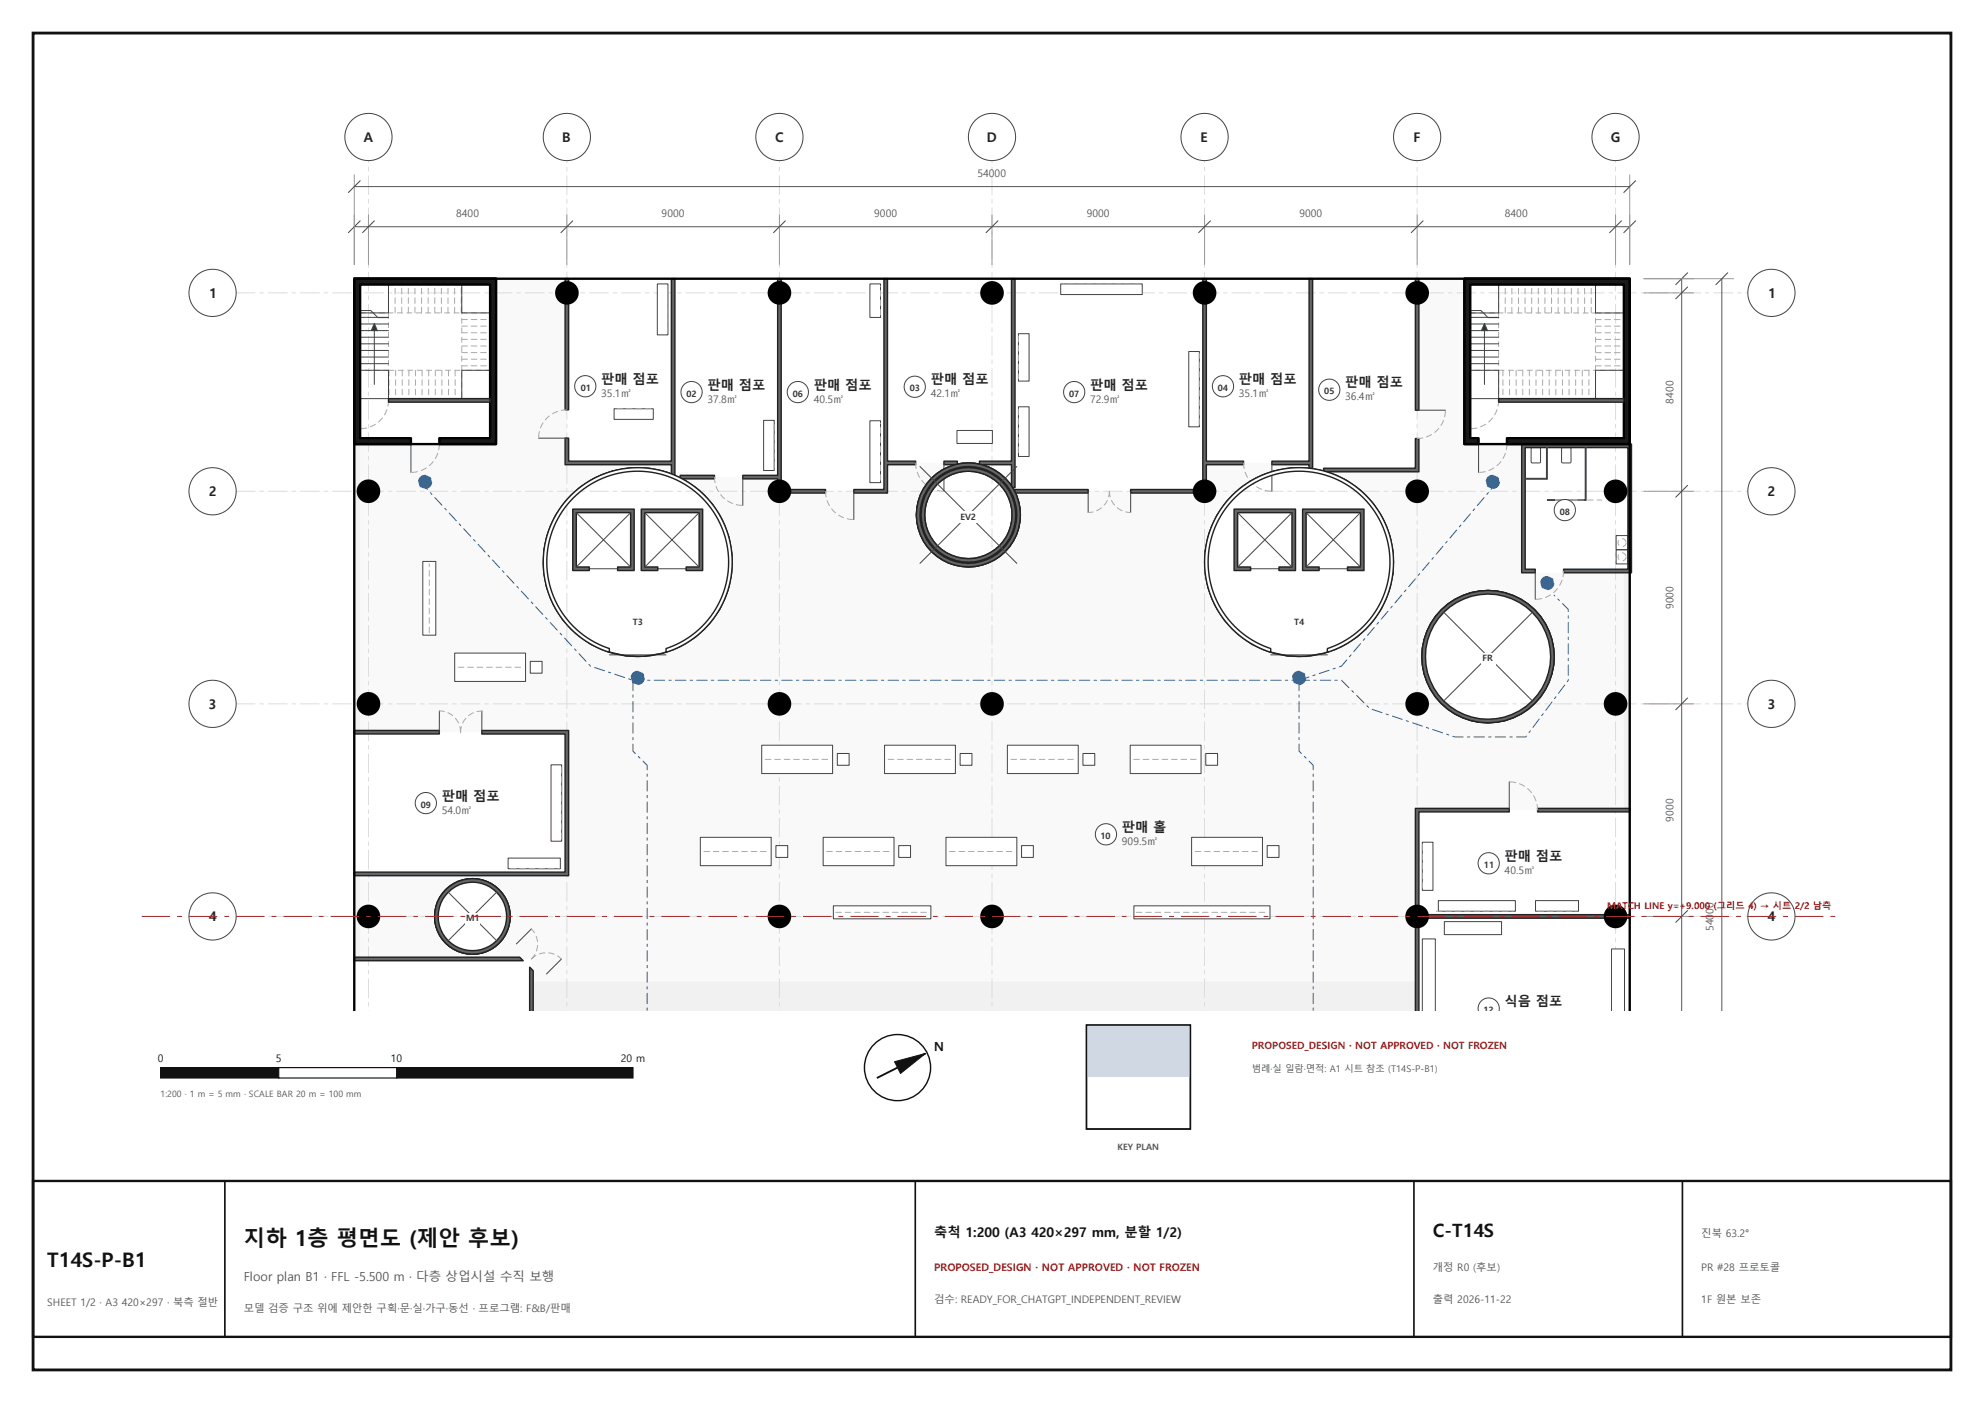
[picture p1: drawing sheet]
<svg xmlns="http://www.w3.org/2000/svg" width="420mm" height="297mm" viewBox="0 0 420 297" stroke-linecap="round" stroke-linejoin="round" font-family="sans-serif">
<path d="M7 7h406v283h-406z" fill="none" stroke="#111" stroke-width=".6"/>
<g fill="#fff">
<path d="M120 59h22.5v39h-22.5z" fill-rule="evenodd"/>
<path d="M142.5 59h22.5v42h-21.5l-1-.4z" fill-rule="evenodd"/>
<path d="M187.5 59h27v39h-27z" fill-rule="evenodd"/>
<path d="M255 59h22.5v39h-22.5z" fill-rule="evenodd"/>
<path d="M277.5 59h22.5v40.5h-21l-1.5-.3z" fill-rule="evenodd"/>
<path d="M165 59h22.5v45h-22.5z" fill-rule="evenodd"/>
<path d="M214.5 59h40.5v45h-40.2l-.3-.5z" fill-rule="evenodd"/>
<path d="M75 155h45v30h-45z" fill-rule="evenodd"/>
</g>
<path d="M105 59h15v38.9l22.5 .1v2.6l-1.2-.6-3.9-.8-3.9-.1a19.9 19.9 0 0 0-13.7 6.9 19.9 19.9 0 0 0-3.8 6.8 20.3 20.3 0 0 0 9.2 23.6 20.1 20.1 0 0 0 18.8 .5 20 20 0 0 0 10.3-23.3l-1.5-3.6a22.1 22.1 0 0 0-8-8.4l-1.3-.6h21.5v2.9l.1 .1h22.2l.2-.1v-5.9l16.5 .1a10.6 10.6 0 0 0-4.5 1.4l-1.2 .8a11.2 11.2 0 0 0-4.3 8.7l.2 2.1a10.8 10.8 0 0 0 4.1 6.6l2.5 1.5 2.8 .7 1.4 .1a11 11 0 0 0 5.5-1.5l2.3-1.7 1.7-2.3 1.1-2.6 .4-2.9a10.5 10.5 0 0 0-1.3-5.1l40.2 .1 .1-.1v-5.9h22.5l-.1 1.2a19.5 19.5 0 0 0-7.8 .6 19.2 19.2 0 0 0-6.9 3.5 20 20 0 0 0-3.4 28.1l2.7 2.8a19.4 19.4 0 0 0 6.8 3.8l3.8 .9 3.9 .1 3.9-.7a20.1 20.1 0 0 0 7.6-34.5l-3.2-2.2-1.8-.8a10.8 10.8 0 0 0-4.1-1.3l21.1-.1v-40.4h10v34.9l12.3 .1-.2 .4v26.7l.4 .2h21.3v50.2h-43.7l-.1 36.3h-187.5v-4.6l-.1-.2h-36.1v-18l43.7-.1-.1-29.9h-43.6v-61h28.7zM301 139a14 14 0 0 0 28 0 14 14 0 0 0-28 0zM92 194a8 8 0 0 0 16 0 8 8 0 0 0-16 0z" fill-rule="evenodd" fill="#f9f9f9"/>
<g fill="#fff">
<path d="M300 171.5h45v22.5h-45z" fill-rule="evenodd"/>
<path d="M300 194h45v20h-45z" fill-rule="evenodd"/>
<path d="M75 203h37.5v11h-37.5z" fill-rule="evenodd"/>
</g>
<path d="M75 94h1.3v61h-1.2l-.1 .2v29.6l.1 .2h1.2v18h-1.2l-.1 .1v10.9h37.5v-6.2h187.5v6.2h45v-42.4l-.1-.1h-1.1v-50.2h1.2v92.7h-270h30h-30zM252.6 214h44.8zM216 214h81zM233 214h14zM194 214h22zM194 214h22zM174 214h19.5zM123 214h42zM112.6 214h44.8z" fill-rule="evenodd" fill="#f1f1f1"/>
<g fill="none" stroke="#222" stroke-width=".3">
<path d="M259.8 106a20 20 0 0 1 28.2-2.1 20 20 0 0 1 2.1 28.1 20 20 0 0 1-28.1 2.2 20.7 20.7 0 0 1-6.8-17.6 22.4 22.4 0 0 1 4.6-10.6z"/>
<circle cx="135" cy="119" r="20"/>
<circle cx="205" cy="109" r="11"/>
<circle cx="315" cy="139" r="14"/>
<circle cx="100" cy="194" r="8"/>
</g>
<path d="M50 62h320M50 104h320M50 149h320M50 194h320M78 214v-180M120 214v-180M165 214v-180M210 214v-180M255 214v-180M300 214v-180M342 214v-180" fill="none" stroke="#dcdcdc" stroke-width=".21" stroke-dasharray="4 1 .8 1"/>
<path d="M130 86.5h8.3v2.3h-8.3zM139.2 60.1h2.2v10.8h-2.2z" fill-rule="evenodd" fill="#fff" stroke="#444" stroke-width=".21"/>
<path d="M141.4 70.4v-9.8M137.8 86.5h-7.3" fill="none" stroke="#aaa" stroke-width=".21" stroke-dasharray="1.2 .8"/>
<path d="M161.6 89h2.3v10.6h-2.3z" fill-rule="evenodd" fill="#fff" stroke="#444" stroke-width=".21"/>
<path d="M163.9 99.1v-9.6" fill="none" stroke="#aaa" stroke-width=".21" stroke-dasharray="1.2 .8"/>
<g fill="#fff" stroke="#444" stroke-width=".21">
<path d="M202.6 91.1h7.5v2.8h-7.5z" fill-rule="evenodd"/>
<path d="M184.1 89.1h2.3v13.1h-2.3zM184.1 60.1h2.3v7.1h-2.3z" fill-rule="evenodd"/>
</g>
<path d="M186.4 66.7v-6.1M186.4 101.7v-12.1" fill="none" stroke="#aaa" stroke-width=".21" stroke-dasharray="1.2 .8"/>
<path d="M251.7 74.4h2.2v16h-2.2zM224.5 60.1h17.3v2.3h-17.3zM215.6 70.6h2.2v10.1h-2.2zM215.6 86.1h2.2v10.5h-2.2z" fill-rule="evenodd" fill="#fff" stroke="#444" stroke-width=".21"/>
<path d="M215.6 71.1v9.1M241.3 60.1h-16.3M215.6 86.6v9.5M253.9 89.9v-15" fill="none" stroke="#aaa" stroke-width=".21" stroke-dasharray="1.2 .8"/>
<path d="M107.6 181.7h11v2.2h-11zM116.6 161.9h2.3v16.2h-2.3z" fill-rule="evenodd" fill="#fff" stroke="#444" stroke-width=".21"/>
<path d="M118.9 177.6v-15.2M108.1 183.9h10.3" fill="none" stroke="#aaa" stroke-width=".21" stroke-dasharray="1.2 .8"/>
<path d="M176.4 191.8v2.7h20.7v-2.7zM240 191.8v2.7h28.8v-2.7zM89.5 118.8v15.7h2.8v-15.7zM148.3 177.3v6h15v-6zM164.3 179v2.5h2.5v-2.5zM174.3 177.3v6h15v-6zM190.3 179v2.5h2.5v-2.5zM200.3 177.3v6h15v-6zM216.3 179v2.5h2.5v-2.5zM252.3 177.3v6h15v-6zM268.3 179v2.5h2.5v-2.5zM161.3 157.8v6h15v-6zM177.3 159.5v2.5h2.5v-2.5zM187.3 157.8v6h15v-6zM203.3 159.5v2.5h2.5v-2.5zM213.3 157.8v6h15v-6zM229.3 159.5v2.5h2.5v-2.5zM239.3 157.8v6h15v-6zM255.3 159.5v2.5h2.5v-2.5zM96.3 138.3v6h15v-6zM112.3 140v2.5h2.5v-2.5z" fill-rule="evenodd" fill="#fff" stroke="#444" stroke-width=".21"/>
<path d="M90.9 134v-14.7M97 141.3h13.5M162 160.8h13.5M188 160.8h13.5M214 160.8h13.5M240 160.8h13.5M149 180.3h13.5M175 180.3h13.5M176.9 193.1h19.7M201 180.3h13.5M240.5 193.1h27.8M253 180.3h13.5" fill="none" stroke="#aaa" stroke-width=".21" stroke-dasharray="1.2 .8"/>
<path d="M301.1 178.3h2.3v10.2h-2.3zM304.5 190.7h16.3v2.2h-16.3zM325.1 190.7h9.1v2.2h-9.1z" fill-rule="evenodd" fill="#fff" stroke="#444" stroke-width=".21"/>
<path d="M301.1 178.8v9.2M304 192.9h16.3M325.6 192.9h8.1" fill="none" stroke="#aaa" stroke-width=".21" stroke-dasharray="1.2 .8"/>
<path d="M341.1 200.9h2.8v13.1h-2.8zM305.8 195.1h12.1v2.8h-12.1zM301.1 198.8h2.8v15.2h-2.8z" fill-rule="evenodd" fill="#fff"/>
<g fill="none" stroke="#444" stroke-width=".21">
<path d="M76.2 78.4h6v6h-6zM76.2 60.2h6v6h-6zM76.2 65.7h2.3l1.5 1.5h2.2M76.2 77h6M76.2 75.6h6M76.2 74.2h6M76.2 72.8h6M76.2 71.4h6M76.2 70h6M76.2 68.6h6M76.2 67.2h6M79.2 70v11.4"/>
<path d="M97.7 60.2h6v6h-6zM97.7 78.4h6v6h-6zM324.2 94.8l1.7-.1 .2 .2v2.8l-.1 .3h-1.6l-.2-.1zM330.6 94.8l1.7-.1 .2 .2 .1 2.9-.2 .2h-1.6l-.2-.1zM342.1 116.4h2.5v3h-2.5zM342.1 113.4h2.5v3h-2.5zM305.8 195.1h12.1v2.8h-12.1zM301.1 214v-15.2h2.8v15.2M341.1 214v-13.1h2.8v13.1"/>
</g>
<g fill="none" stroke="#aaa" stroke-width=".21" stroke-dasharray="1.2 .8" stroke-linecap="butt">
<path d="M76.2 66.2h6v12.2h-6zM82.2 60.2h15.5v6h-15.5zM82.2 78.4h15.5v6h-15.5zM97.7 66.2h6v12.2h-6z"/>
<circle cx="343.4" cy="117.9" r=".85"/>
<circle cx="343.4" cy="114.9" r=".85"/>
</g>
<g fill="none" stroke="#aaa" stroke-width=".21" stroke-dasharray="1.2 .8">
<path d="M82.4 78.4v6M83.6 66.2v-6M83.8 78.4v6M85 66.2v-6M85.2 78.4v6M86.4 66.2v-6M86.6 78.4v6M87.8 66.2v-6M88 78.4v6M89.2 66.2v-6M89.4 78.4v6M90.6 66.2v-6"/>
<path d="M90.7 78.4v6M92 66.2v-6M92.1 78.4v6M93.4 66.2v-6M93.5 78.4v6M94.8 66.2v-6M94.9 78.4v6M96.2 66.2v-6M96.3 78.4v6M97.6 66.2v-6M97.7 67.6h6M97.7 69h6"/>
<path d="M97.7 70.4h6M97.7 71.8h6M97.7 73.2h6M97.7 74.6h6M97.7 76h6M97.7 77.4h6"/>
</g>
<path d="M79.2 68.5l.7 1.5h-1.3z" fill="#333" stroke="#444" stroke-width=".21"/>
<path d="M311.3 66.3h6v12.1h-6zM317.3 60.3h20.5v6h-20.5zM317.3 78.4h20.5v6h-20.5zM337.8 66.3h6v12.1h-6z" fill="none" stroke="#aaa" stroke-width=".21" stroke-dasharray="1.2 .8" stroke-linecap="butt"/>
<g fill="none" stroke="#444" stroke-width=".21">
<path d="M311.3 78.4h6v6h-6zM311.3 60.3h6v6h-6zM311.3 65.7h2.2l1.5 1.5h2.3M311.3 77h6M311.3 75.6h6M311.3 74.2h6M311.3 72.8h6M311.3 71.4h6M311.3 70h6M311.3 68.6h6M311.3 67.2h6M314.3 70v11.4"/>
<path d="M337.8 60.3h6v6h-6zM337.8 78.4h6v6h-6z"/>
</g>
<g fill="none" stroke="#aaa" stroke-width=".21" stroke-dasharray="1.2 .8">
<path d="M318.2 78.4v6M318.7 66.3v-6M319.6 78.4v6M320 66.3v-6M321 78.4v6M321.4 66.3v-6M322.4 78.4v6M322.8 66.3v-6M323.8 78.4v6M324.2 66.3v-6M325.2 78.4v6M325.6 66.3v-6"/>
<path d="M326.6 78.4v6M327 66.3v-6M328 78.4v6M328.4 66.3v-6M329.4 78.4v6M329.9 66.3v-6M330.8 78.4v6M331.3 66.3v-6M332.2 78.4v6M332.7 66.3v-6M333.6 78.4v6M334.1 66.3v-6"/>
<path d="M335 78.4v6M335.5 66.3v-6M336.4 78.4v6M336.9 66.3v-6M337.8 67.7h6M337.8 69h6M337.8 70.4h6M337.8 71.8h6M337.8 73.2h6M337.8 74.6h6M337.8 76h6M337.8 77.4h6"/>
</g>
<path d="M314.3 68.5l.6 1.5h-1.3z" fill="#333" stroke="#444" stroke-width=".21"/>
<path d="M299.6 171.1h19.9v.8h-19.1v21.7h44.6v.8h-44.6v19.6h17.6h-18.4zM325.5 171.1h19.5v.8h-19.5zM327 214h18zM280.2 99.1h19.4v-6.3h.8v7.1h-20.2zM299.6 59h.8v27.8h-.8zM296.6 214h.8zM278 214h19.4zM214.8 103.6h15.6v.8h-15.6zM254.6 59h.8v38.6h7.8v.8h-7.8v6h-16v-.8h15.2zM277.1 59h.8v40.2h-.8v-.8h-7.9v-.8h7.9zM215.6 214h10zM234.6 214h37.1zM215.6 214h.8zM214.1 59h.8v44.2h-.8v-4.8h-6.8v-.8h6.8zM144 100.6h7.2v.8h-7.2zM164.6 59h.8v44.6h9.4v.8h-10.2v-3h-7.4v-.8h7.4zM187.1 59h.8v38.6h5.9v.8h-5.9v6h-7.1v-.8h6.3zM199.8 97.6h2.9v.8h-2.9zM173.6 214h18.2zM193.1 214h.8zM124.5 214h40.9zM122.6 214h.8zM142.1 59h.8v41.6h-.8v-2.2h-22.5v-5.6h.8v4.8h21.7zM119.6 59h.8v27.8h-.8zM102 154.6h18.4v30.8h-45.4v-.8h44.6v-29.2h-17.6zM75 154.6h18v.8h-18zM75 214h37.9zM112.1 204.7l.8 .8v8.5h-.8zM75 202.6h35l.8 .8h-35.8z" fill-rule="evenodd" fill="#666"/>
<g fill="none" stroke="#222" stroke-width=".3">
<path d="M119.6 59h.8v27.8h-.8zM142.1 59h.8v41.6h-.8v-2.2h-22.5v-5.6h.8v4.8h21.7zM164.6 59h.8v44.6h9.4v.8h-10.2v-3h-7.4v-.8h7.4zM187.1 59h.8v38.6h5.9v.8h-5.9v6h-7.1v-.8h6.3zM214.1 59h.8v44.2h-.8v-4.8h-6.8v-.8h6.8zM254.6 59h.8v38.6h7.8v.8h-7.8v6h-16v-.8h15.2zM277.1 59h.8v40.2h-.8v-.8h-7.9v-.8h7.9zM299.6 59h.8v27.8h-.8zM199.8 97.6h2.9v.8h-2.9zM280.2 99.1h19.4v-6.3h.8v7.1h-20.2zM144 100.6h7.2v.8h-7.2zM214.8 103.6h15.6v.8h-15.6z"/>
<path d="M75 154.6h18v.8h-18zM102 154.6h18.4v30.8h-45.4v-.8h44.6v-29.2h-17.6zM325.5 171.1h19.5v.8h-19.5zM75 202.6h35l.8 .8h-35.8zM112.1 214v-9.3l.8 .8v8.5M299.6 214v-42.9h19.9v.8h-19.1v21.7h44.6v.8h-44.6v19.6"/>
</g>
<path d="M322.1 94h23.3v27.2h-14.4v-.7h13.6v-25.8h-21.7v25.8h2.1v.7h-2.9z" fill-rule="evenodd" fill="#666" stroke="#222" stroke-width=".3"/>
<g fill="#888" stroke="#444" stroke-width=".21">
<path d="M327.4 94.7h.2v6.7h-.2z" fill-rule="evenodd"/>
<path d="M322.9 101.3h4.5v.1h-4.5z" fill-rule="evenodd"/>
<path d="M335.6 94.7h.2v11.3h-.2z" fill-rule="evenodd"/>
<path d="M327.6 105.8h1.5v.2h-1.5z" fill-rule="evenodd"/>
<path d="M334.1 105.8h1.5v.2h-1.5z" fill-rule="evenodd"/>
</g>
<g fill="none" stroke="#444" stroke-width=".21">
<path d="M76.2 84.8v6M87 94v6M114 92.8h6M199.8 98v6M269.2 98v6M300 86.8h6M311.3 84.8v6M313 94v6M157.2 101v6M180.8 104v6M230.4 104v4.5M239.4 104v4.5"/>
<path d="M329.1 105.8h5M124.7 120.4h6M129 138.6h12M139.2 120.4h6M264.8 120.4h5.9M269 138.6h12M279.2 120.4h6M325 120.9v6M93 150.5v4.5M102 150.5v4.5M319.5 165.5v6M112.5 196.6l-3.2 3.2"/>
<path d="M118.9 203l-3.2 3.2"/>
</g>
<g fill="none" stroke="#aaa" stroke-width=".21" stroke-dasharray="1.2 .8">
<path d="M82.2 84.8a6 6 0 0 1-6 6M93 94a6 6 0 0 1-6 6M120 86.8a6 6 0 0 0-6 6M193.8 98a6 6 0 0 0 6 6M263.2 98a6 6 0 0 0 6 6M300 92.8a6 6 0 0 0 6-6M317.3 84.8a6 6 0 0 1-6 6M319 94a6 6 0 0 1-6 6M151.2 101a6 6 0 0 0 6 6M174.8 104a6 6 0 0 0 6 6M234.9 104a4.5 4.5 0 0 0 4.5 4.5M234.9 104a4.5 4.5 0 0 1-4.5 4.5"/>
<path d="M334.1 105.8h5M331 120.9a6 6 0 0 1-6 6M97.5 155a4.5 4.5 0 0 0-4.5-4.5M97.5 155a4.5 4.5 0 0 1 4.5-4.5M325.5 171.5a6 6 0 0 0-6-6M112.5 203a4.5 4.5 0 0 0 0-6.4M112.5 203a4.5 4.5 0 0 1 6.4 0"/>
</g>
<g fill="none" stroke="#222" stroke-width=".3">
<circle cx="135" cy="119" r="20"/>
<circle cx="205" cy="109" r="9.3"/>
<circle cx="205" cy="109" r="11"/>
<circle cx="275" cy="119" r="20"/>
<circle cx="315" cy="139" r="14"/>
<circle cx="100" cy="194" r="8"/>
</g>
<path d="M301 139a14 14 0 0 1 28 0 14 14 0 0 1-28 0zM301.8 139a13.2 13.2 0 0 0 26.5 0 13.2 13.2 0 0 0-26.5 0z" fill-rule="evenodd" fill="#666" stroke="#222" stroke-width=".3"/>
<path d="M305.6 129.6l18.8 18.8M324.4 129.6l-18.8 18.8" fill="none" stroke="#444" stroke-width=".21"/>
<path d="M92 194a8 8 0 0 1 16 0 8 8 0 0 1-16 0zM92.8 194a7.2 7.2 0 0 0 14.4 0 7.2 7.2 0 0 0-14.4 0z" fill-rule="evenodd" fill="#666" stroke="#222" stroke-width=".3"/>
<path d="M94.9 188.9l10.2 10.2M105.1 188.9l-10.2 10.2" fill="none" stroke="#444" stroke-width=".21"/>
<path d="M120.9 104.9a20 20 0 0 1 31.2 3.7 20 20 0 0 1-11.1 29.5v-.8a19.2 19.2 0 0 0 9.6-29.6 19.2 19.2 0 0 0-31.2 0 19.2 19.2 0 0 0 9.6 29.6v.8a20 20 0 0 1-8.1-33.2z" fill-rule="evenodd" fill="#fff" stroke="#222" stroke-width=".3"/>
<path d="M121.2 107.8h13v13h-3.5v-.8h2.8v-11.5h-11.5v11.5h2.7v.8h-3.5z" fill-rule="evenodd" fill="#666" stroke="#222" stroke-width=".3"/>
<path d="M122 108.5l11.5 11.5M133.5 108.5l-11.5 11.5" fill="none" stroke="#444" stroke-width=".21"/>
<path d="M135.8 107.8h12.9v13h-3.5v-.8h2.8v-11.5h-11.5v11.5h2.7v.8h-3.4z" fill-rule="evenodd" fill="#666" stroke="#222" stroke-width=".3"/>
<path d="M136.5 108.5l11.5 11.5M148 108.5l-11.5 11.5" fill="none" stroke="#444" stroke-width=".21"/>
<path d="M260.9 104.9a20 20 0 0 1 31.2 3.7 20 20 0 0 1-11.1 29.5v-.8a19.2 19.2 0 0 0 9.6-29.6 19.2 19.2 0 0 0-31.2 0 19.2 19.2 0 0 0 9.6 29.6v.8a20 20 0 0 1-8.1-33.2z" fill-rule="evenodd" fill="#fff" stroke="#222" stroke-width=".3"/>
<path d="M261.2 107.8h13.1v13h-3.6v-.8h2.8v-11.5h-11.5v11.5h2.8v.8h-3.6z" fill-rule="evenodd" fill="#666" stroke="#222" stroke-width=".3"/>
<path d="M262 108.5l11.5 11.5M273.5 108.5l-11.5 11.5" fill="none" stroke="#444" stroke-width=".21"/>
<path d="M275.7 107.8h13.1v13h-3.6v-.8h2.8v-11.5h-11.5v11.5h2.7v.8h-3.5z" fill-rule="evenodd" fill="#666" stroke="#222" stroke-width=".3"/>
<path d="M276.5 108.5l11.5 11.5M288 108.5l-11.5 11.5" fill="none" stroke="#444" stroke-width=".21"/>
<path d="M194 109a11 11 0 0 1 22 0 11 11 0 0 1-22 0zM194.8 109a10.2 10.2 0 0 0 20.4 0 10.2 10.2 0 0 0-20.4 0zM195 109a10 10 0 0 1 20 0 10 10 0 0 1-20 0zM195.8 109a9.2 9.2 0 0 0 18.4 0 9.2 9.2 0 0 0-18.4 0z" fill-rule="evenodd" fill="#666" stroke="#222" stroke-width=".3"/>
<path d="M194.7 98.8l20.6 20.5M215.3 98.8l-20.6 20.5" fill="none" stroke="#444" stroke-width=".21"/>
<path d="M75 59h30v35h-30zM310 59h35v35h-35z" fill="none" stroke="#000" stroke-width=".5"/>
<path d="M75 59h30v35h-12v-1.2h10.7v-32.6h-27.5v32.6h10.8v1.2h-12z" fill-rule="evenodd" fill="#1a1a1a" stroke="#000" stroke-width=".5"/>
<path d="M82.2 84.4h21.5v.7h-21.5z" fill-rule="evenodd" fill="#666" stroke="#222" stroke-width=".3"/>
<path d="M310 59h35v35h-26v-1.2h24.8v-32.5h-32.5v32.5h1.7v1.2h-3z" fill-rule="evenodd" fill="#1a1a1a" stroke="#000" stroke-width=".5"/>
<path d="M317.3 84.4h26.5v.7h-26.5z" fill-rule="evenodd" fill="#666" stroke="#222" stroke-width=".3"/>
<path d="M75 214v-155h270v155" fill="none" stroke="#000" stroke-width=".5"/>
<g fill="#000" stroke="#000" stroke-width=".5">
<circle cx="120" cy="62" r="2.25"/>
<circle cx="165" cy="62" r="2.25"/>
<circle cx="210" cy="62" r="2.25"/>
<circle cx="255" cy="62" r="2.25"/>
<circle cx="300" cy="62" r="2.25"/>
<circle cx="78" cy="104" r="2.25"/>
<circle cx="165" cy="104" r="2.25"/>
<circle cx="255" cy="104" r="2.25"/>
<circle cx="300" cy="104" r="2.25"/>
<circle cx="342" cy="104" r="2.25"/>
<circle cx="78" cy="149" r="2.25"/>
<circle cx="165" cy="149" r="2.25"/>
<circle cx="210" cy="149" r="2.25"/>
<circle cx="300" cy="149" r="2.25"/>
<circle cx="342" cy="149" r="2.25"/>
<circle cx="78" cy="194" r="2.25"/>
<circle cx="165" cy="194" r="2.25"/>
<circle cx="210" cy="194" r="2.25"/>
<circle cx="300" cy="194" r="2.25"/>
<circle cx="342" cy="194" r="2.25"/>
</g>
<path d="M89 102l36 39 9 3M134 144h141M134 144v15l3 3v52M275 144l9-3 33-39M275 144h9l6 6 18 6h15l9-12v-15l-3-3M275 144v15l3 3v52" fill="none" stroke="#2f5d8a" stroke-width=".21" stroke-dasharray="2.2 .9 .5 .9"/>
<g fill="#2f5d8a" stroke="#2f5d8a" stroke-width=".21" stroke-dasharray="2.2 .9 .5 .9" stroke-linecap="butt">
<circle cx="90" cy="102" r="1.4"/>
<circle cx="316" cy="102" r="1.4"/>
<circle cx="135" cy="143.5" r="1.4"/>
<circle cx="275" cy="143.5" r="1.4"/>
<circle cx="327.5" cy="123.4" r="1.4"/>
</g>
<g fill="#fff" stroke="#444" stroke-width=".21">
<path d="M313.6 211.9a2.22 2.22 0 0 1 2.6-.4 2.22 2.22 0 0 1 1.1 2.5h-4.2a.63 .63 0 0 1-.2-.9l.2-.6z" fill-rule="evenodd"/>
<circle cx="123.9" cy="81.8" r="2.25"/>
<circle cx="146.4" cy="83" r="2.25"/>
<circle cx="193.6" cy="81.9" r="2.25"/>
<circle cx="258.9" cy="81.8" r="2.25"/>
<circle cx="281.4" cy="82.5" r="2.25"/>
<circle cx="168.9" cy="83" r="2.25"/>
<circle cx="227.4" cy="83" r="2.25"/>
<circle cx="331.3" cy="108" r="2.25"/>
<circle cx="90.1" cy="170" r="2.25"/>
<circle cx="234.1" cy="176.6" r="2.25"/>
<circle cx="315.1" cy="182.8" r="2.25"/>
</g>
<g fill="#fff">
<path d="M313.5 138.2h3v2.5h-3z"/>
<path d="M98.5 193.2h3v2.5h-3z"/>
<path d="M133.5 130.6h3v2.5h-3z"/>
<path d="M273.5 130.6h3v2.5h-3z"/>
<path d="M202.9 108.2h4.2v2.5h-4.2z"/>
</g>
<path d="M75 39.5h270M75 48h270M356 59v155M364.5 59v155" fill="none" stroke="#555" stroke-width=".21"/>
<g fill="none" stroke="#999" stroke-width=".21">
<path d="M75 37v19M345 37v19M78 45.5v10.5M120 45.5v10.5M165 45.5v10.5M210 45.5v10.5M255 45.5v10.5M300 45.5v10.5M342 45.5v10.5M348 59h19M348 62h10.5M348 104h10.5"/>
<path d="M348 149h10.5M348 194h10.5"/>
</g>
<g fill="none" stroke="#444" stroke-width=".21">
<path d="M76.2 38.3l-2.5 2.5M346.2 38.3l-2.4 2.5M76.2 46.8l-2.5 2.4M79.2 46.8l-2.5 2.4M121.2 46.8l-2.5 2.4M166.3 46.8l-2.6 2.4M211.3 46.8l-2.6 2.4M256.3 46.8l-2.5 2.4M301.3 46.8l-2.5 2.4M343.2 46.8l-2.4 2.4M346.2 46.8l-2.4 2.4M357.2 57.7l-2.5 2.6"/>
<path d="M365.8 57.7l-2.6 2.6M357.2 60.7l-2.5 2.6M357.2 102.8l-2.5 2.5M357.2 147.8l-2.5 2.5M357.2 192.8l-2.5 2.5"/>
</g>
<g fill="#fff" stroke="#444" stroke-width=".21">
<circle cx="78" cy="29" r="5"/>
<circle cx="120" cy="29" r="5"/>
<circle cx="165" cy="29" r="5"/>
<circle cx="210" cy="29" r="5"/>
<circle cx="255" cy="29" r="5"/>
<circle cx="300" cy="29" r="5"/>
<circle cx="342" cy="29" r="5"/>
<circle cx="45" cy="194" r="5"/>
<circle cx="375" cy="194" r="5"/>
<circle cx="45" cy="149" r="5"/>
<circle cx="375" cy="149" r="5"/>
<circle cx="45" cy="104" r="5"/>
<circle cx="375" cy="104" r="5"/>
<circle cx="45" cy="62" r="5"/>
<circle cx="375" cy="62" r="5"/>
</g>
<path d="M30 194h360" fill="none" stroke="#9b1c1c" stroke-width=".21" stroke-dasharray="6 1.5 1 1.5" stroke-linecap="butt"/>
<path d="M34 226h25v2.2h-25z" fill="#111" stroke="#111" stroke-width=".25"/>
<path d="M59 226h25v2.2h-25z" fill="#fff" stroke="#111" stroke-width=".25"/>
<path d="M84 226h50v2.2h-50z" fill="#111" stroke="#111" stroke-width=".25"/>
<circle cx="190" cy="226" r="7" fill="none" stroke="#111" stroke-width=".3"/>
<path d="M185.6 228.2l10.3-5.2z" fill="#000" stroke="#111" stroke-width=".4"/>
<path d="M189.4 224.7l6.5-1.7-5.3 4.2z" fill="#111" stroke="#111" stroke-width=".21"/>
<path d="M230 217h22v22h-22z" fill="#fff" stroke="#111" stroke-width=".3"/>
<path d="M230 217h22v11h-22z" fill="#cfd8e3"/>
<path d="M230 217h22v22h-22z" fill="none" stroke="#111" stroke-width=".3"/>
<path d="M7 250h406v33h-406z" fill="none" stroke="#111" stroke-width=".5"/>
<path d="M47.6 250v33M193.8 250v33M299.3 250v33M356.2 250v33" fill="none" stroke="#111" stroke-width=".35"/>
<text font-size="4.6" fill="#111" x="51.6" y="263.9">지하 1층 평면도 (제안 후보)</text>
<text font-size="4.2" fill="#111" x="10" y="268.1">T14S-P-B1</text>
<text font-size="3.9" fill="#111" x="303.3" y="261.9">C-T14S</text>
<g font-size="2.8" fill="#222">
<text x="77" y="30">A</text>
<text x="119" y="30">B</text>
<text x="164.1" y="30">C</text>
<text x="208.9" y="30">D</text>
<text x="254.2" y="30">E</text>
<text x="299.2" y="30">F</text>
<text x="341" y="30">G</text>
<text x="44.3" y="63">1</text>
<text x="374.3" y="63">1</text>
<text x="127.3" y="81.2">판매 점포</text>
<text x="149.8" y="82.5">판매 점포</text>
<text x="172.3" y="82.5">판매 점포</text>
<text x="197" y="81.4">판매 점포</text>
<text x="230.8" y="82.5">판매 점포</text>
<text x="262.3" y="81.2">판매 점포</text>
<text x="284.8" y="82">판매 점포</text>
<text x="44.2" y="105">2</text>
<text x="374.2" y="105">2</text>
<text x="44.2" y="150">3</text>
<text x="374.2" y="150">3</text>
<text x="93.5" y="169.5">판매 점포</text>
<text x="237.5" y="176.1">판매 홀</text>
<text x="318.5" y="182.2">판매 점포</text>
<text x="44.2" y="195">4</text>
<text x="374.2" y="195">4</text>
<text x="318.5" y="213">식음 점포</text>
</g>
<text font-size="2.8" fill="#111" x="197.8" y="261.9">축척 1:200 (A3 420×297 mm, 분할 1/2)</text>
<text font-size="2.6" fill="#111" x="197.7" y="222.6">N</text>
<text font-size="2.6" fill="#555" x="51.6" y="271.1">Floor plan B1 · FFL -5.500 m · 다층 상업시설 수직 보행</text>
<g font-size="2.2" fill="#555">
<text x="206.9" y="37.5">54000</text>
<text x="96.6" y="46">8400</text>
<text x="140.1" y="46">9000</text>
<text x="185.1" y="46">9000</text>
<text x="230.1" y="46">9000</text>
<text x="275.1" y="46">9000</text>
<text x="318.6" y="46">8400</text>
<text x="127.3" y="84">35.1㎡</text>
<text x="149.8" y="85.3">37.8㎡</text>
<text x="172.3" y="85.3">40.5㎡</text>
<text x="197" y="84.1">42.1㎡</text>
<text x="230.8" y="85.3">72.9㎡</text>
<text x="262.3" y="84">35.1㎡</text>
<text x="284.8" y="84.8">36.4㎡</text>
<text x="354.2" y="85.4" transform="rotate(-90 354.2 85.4)">8400</text>
<text x="354.2" y="128.9" transform="rotate(-90 354.2 128.9)">9000</text>
<text x="93.5" y="172.3">54.0㎡</text>
<text x="354.2" y="173.9" transform="rotate(-90 354.2 173.9)">9000</text>
<text x="237.5" y="178.9">909.5㎡</text>
<text x="318.5" y="185">40.5㎡</text>
<text x="362.8" y="197.1" transform="rotate(-90 362.8 197.1)">54000</text>
<text x="360.2" y="261.9">진북 63.2°</text>
<text x="303.3" y="269.1">개정 R0 (후보)</text>
<text x="360.2" y="269.1">PR #28 프로토콜</text>
<text x="197.8" y="275.7">검수: READY_FOR_CHATGPT_INDEPENDENT_REVIEW</text>
<text x="303.3" y="275.7">출력 2026-11-22</text>
<text x="360.2" y="275.7">1F 원본 보존</text>
<text x="10" y="276.4">SHEET 1/2 · A3 420×297 · 북측 절반</text>
<text x="51.6" y="277.7">모델 검증 구조 위에 제안한 구획·문·실·가구·동선 · 프로그램: F&amp;B/판매</text>
</g>
<g font-size="2.2" fill="#111">
<text x="33.4" y="224.8">0</text>
<text x="58.4" y="224.8">5</text>
<text x="82.7" y="224.8">10</text>
<text x="131.4" y="224.8">20 m</text>
</g>
<text font-size="2.2" fill="#9b1c1c" x="197.8" y="269.1">PROPOSED_DESIGN · NOT APPROVED · NOT FROZEN</text>
<text font-size="2.1" fill="#9b1c1c" x="265" y="222">PROPOSED_DESIGN · NOT APPROVED · NOT FROZEN</text>
<text font-size="2" fill="#9b1c1c" x="340.2" y="192.5">MATCH LINE y=+9.000 (그리드 4) → 시트 2/2 남측</text>
<text font-size="2" fill="#555" x="265" y="227">범례·실 일람·면적: A1 시트 참조 (T14S-P-B1)</text>
<g font-size="1.9" fill="#333">
<text x="123" y="82.8">01</text>
<text x="145.3" y="84">02</text>
<text x="167.8" y="84">06</text>
<text x="192.6" y="82.9">03</text>
<text x="257.8" y="82.8">04</text>
<text x="280.3" y="83.5">05</text>
<text x="226.3" y="84">07</text>
<text x="203.3" y="110">EV2</text>
<text x="330.2" y="109">08</text>
<text x="134" y="132.4">T3</text>
<text x="273.9" y="132.4">T4</text>
<text x="313.8" y="140">FR</text>
<text x="89.1" y="171">09</text>
<text x="233" y="177.6">10</text>
<text x="314.1" y="183.8">11</text>
<text x="98.7" y="195">M1</text>
<text x="314" y="214.5">12</text>
</g>
<g font-size="1.9" fill="#555">
<text x="34" y="232.2">1:200 · 1 m = 5 mm · SCALE BAR 20 m = 100 mm</text>
<text x="236.6" y="243.5">KEY PLAN</text>
</g>
</svg>
